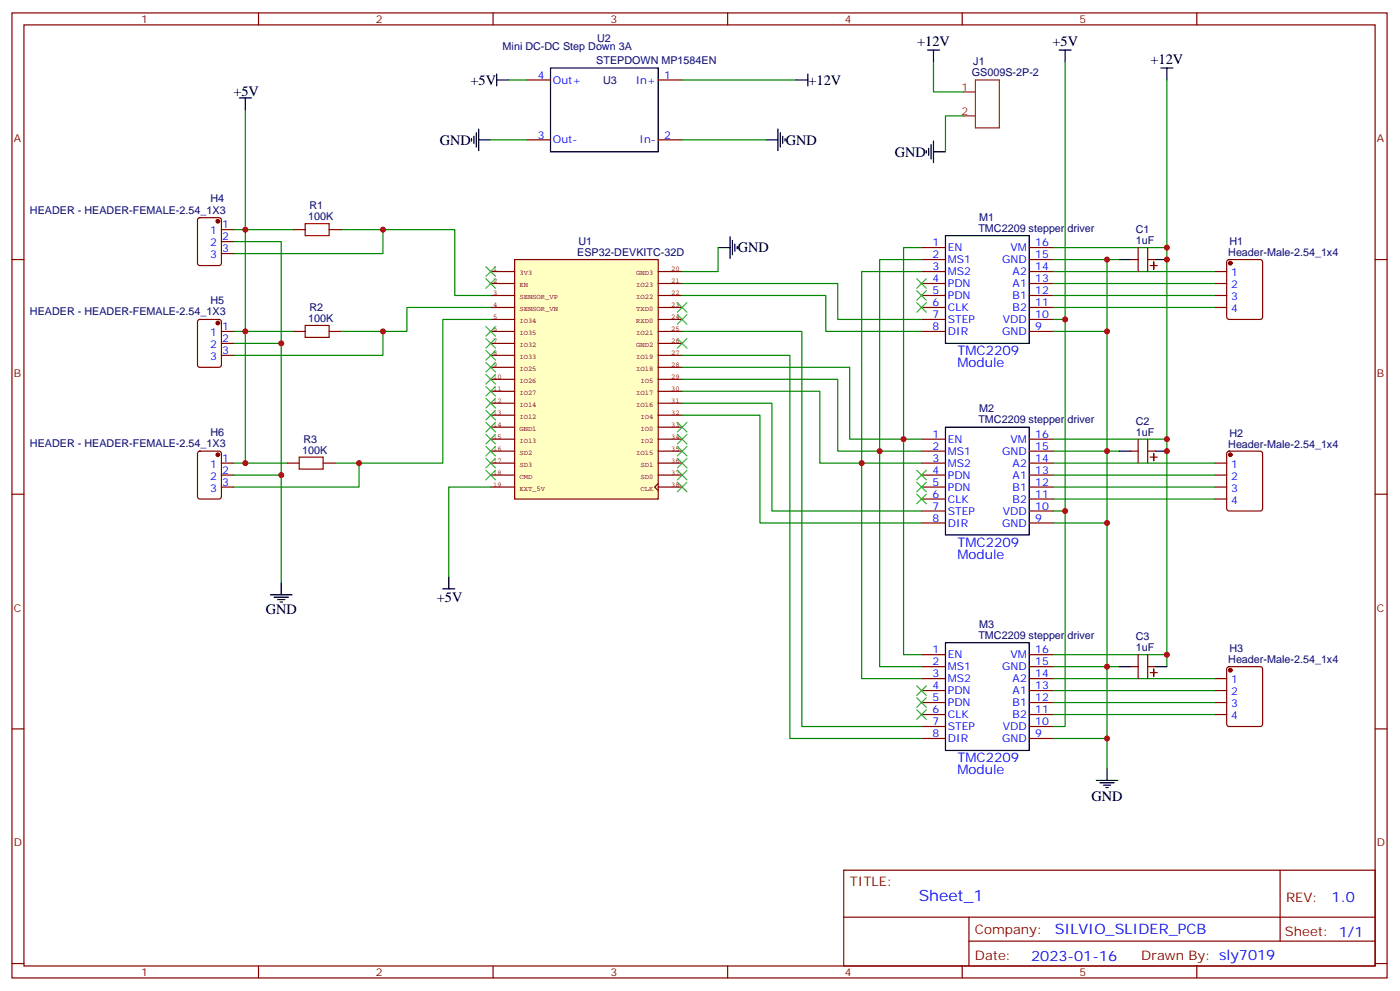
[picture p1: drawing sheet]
<svg xmlns="http://www.w3.org/2000/svg" width="413mm" height="292mm" viewBox="0 0 413 292" stroke-linecap="round" stroke-linejoin="round" font-family="sans-serif">
<g fill="none" stroke="#870000" stroke-width=".35">
<path d="M3.5 3.8h405.4v284.3h-405.4zM7.1 7.3h398.2v277.3h-398.2zM76.2 3.8v3.5M145.3 3.8v3.5M214.5 3.8v3.5M283.6 3.8v3.5M352.8 3.8v3.5M3.5 76.5h3.6M405.3 76.5h3.6M3.5 145.6h3.6M405.3 145.6h3.6M3.5 214.8h3.6"/>
<path d="M405.3 214.8h3.6M248.7 256.4h156.6v28.2h-156.6zM377.3 256.4v20.9M248.7 270.2h156.5M285.6 277.3h119.6M285.6 270.2v14.2M3.5 283.9h3.6M76.2 284.6v3.5M145.3 284.6v3.5M214.5 284.6v3.5M283.6 284.6v3.5M352.8 284.6v3.5"/>
<path d="M405.3 283.9h3.6"/>
</g>
<path d="M151.7 76.5h42.3v70.5h-42.3z" fill="#ffffc2" stroke="#850000" stroke-width=".35"/>
<g fill="none" stroke="#850000" stroke-width=".35">
<path d="M144.6 80h7.1M144.6 83.5h7.1M144.6 87.1h7.1M144.6 90.6h7.1M144.6 94.1h7.1M144.6 97.6h7.1M194 80h7.1M194 83.5h7.1M194 87.1h7.1M194 90.6h7.1M194 94.1h7.1M194 97.6h7.1"/>
<path d="M144.6 101.2h7.1M144.6 104.7h7.1M144.6 108.2h7.1M144.6 111.8h7.1M144.6 115.3h7.1M144.6 118.8h7.1M194 101.2h7.1M194 104.7h7.1M194 108.2h7.1M194 111.8h7.1M194 115.3h7.1M194 118.8h7.1"/>
<path d="M144.6 122.3h7.1M144.6 125.9h7.1M144.6 129.4h7.1M144.6 132.9h7.1M144.6 136.5h7.1M144.6 140h7.1M194 122.3h7.1M194 125.9h7.1M194 129.4h7.1M194 132.9h7.1M194 136.5h7.1M194 140h7.1"/>
<path d="M144.6 143.5h7.1M194 142.5l-1 1 1 1.1M194 143.5h7.1"/>
</g>
<g fill="none" stroke="#008700" stroke-width=".35">
<path d="M275.2 18.3v8.8h8.8M314 18.3v195.8h-3.6M72.3 32.4v104.1M149.9 23.6h5.3M201.1 23.6h33.5M284 34.1h-5.3v10.6M344 23.6v172.8M144.6 41.2h10.6M201.1 41.2h24.7M68.8 71.2h14.1v100.5M68.8 67.7h17.6M100.5 67.7h33.6v19.4h10.5"/>
<path d="M112.9 67.7v7h-44.1M211.7 73v7h-10.6M271.6 76.5h-12.3v119.9h12.3M271.6 73h-5.3v119.9h5.3M310.4 73h33.6M310.4 76.5h19.4M326.3 76.5v149.9M68.8 97.6h17.6M112.9 97.6v7.1h-44.1M144.6 90.6h-24.7v7h-19.4M144.6 94.1h-14.1v42.4h-31.7M201.1 87.1h42.3v10.5h28.2"/>
<path d="M201.1 83.5h45.8v10.6h24.7M201.1 97.6h35.3v116.5h35.2M271.6 80h-17.6v120h17.6M310.4 97.6h15.9M310.4 94.1h3.6M310.4 80h47.7M310.4 83.5h47.7M310.4 87.1h47.7M310.4 90.6h47.7M68.8 101.2h14.1M201.1 115.3h40.6v21.2h29.9M201.1 111.8h45.8v21.1h24.7"/>
<path d="M201.1 108.2h49.4v21.2h21.1M201.1 118.8h26.4v31.8h44.1M201.1 104.7h31.7v112.9h38.8M68.8 136.5h15.9M68.8 140h14.1M105.8 136.5v7h-37M201.1 122.3h22.9v31.8h47.6M310.4 136.5h47.7M310.4 140h47.7M310.4 129.4h33.6M310.4 132.9h19.4M144.6 143.5h-12.3v26.5"/>
<path d="M310.4 154.1h15.9M310.4 150.6h3.6M310.4 143.5h47.7M310.4 147h47.7M310.4 192.9h33.6M310.4 196.4h19.4M310.4 200h47.7M310.4 217.6h15.9M310.4 203.5h47.7M310.4 207h47.7M310.4 210.5h47.7"/>
</g>
<g fill="none" stroke="#000" stroke-width=".35">
<path d="M273.4 14.7h3.5M275.2 14.7v3.6M312.2 14.7h3.5M314 14.7v3.6M70.6 28.9h3.5M72.3 28.9v3.5M140.4 39.1v4.2M141.1 38v6.4M146.4 23.6h3.5M146.4 21.8v3.5M162.3 20h31.7v24.7h-31.7zM229.3 38v6.4"/>
<path d="M230 39.1v4.2M234.6 23.6h3.5M238.1 21.8v3.5M342.2 20h3.5M344 20v3.6M139 40.9v.7M139.7 40.1v2.2M141.1 41.2h3.5M225.8 41.2h3.5M230.7 40.1v2.2M231.4 40.9v.7M273 44.4v.7"/>
<path d="M273.8 43.7v2.1M274.5 42.6v4.2M275.2 44.7h3.5M275.2 41.6v6.3M211.7 73h3.5M215.2 69.8v6.3M215.9 70.8v4.3M216.6 71.9v2.1M217.3 72.6v.7M278.7 69.4h24.7v31.8h-24.7zM329.8 76.5h3.6M340.4 76.5h3.6"/>
<path d="M278.7 125.9h24.7v31.7h-24.7zM329.8 132.9h3.6M340.4 132.9h3.6M79.7 175.3h6.4M80.8 176h4.2M81.8 176.7h2.2M82.5 177.4h.8M82.9 171.7v3.6M130.5 173.5h3.6M132.3 170v3.5M278.7 189.4h24.7v31.7h-24.7zM329.8 196.4h3.6"/>
<path d="M340.4 196.4h3.6M323.1 229.9h6.4M324.2 230.6h4.2M325.3 231.4h2.1M326 232.1h.7M326.3 226.4v3.5"/>
</g>
<g fill="none" stroke="#870000" stroke-width=".35">
<path d="M155.2 23.6h7.1M194 23.6h7.1M155.2 41.2h7.1M194 41.2h7.1M58.4 64.3l.5-.2h5.7l.6 .5 .1 12.9-.5 .7h-5.9l-.6-.4-.1-13zM65.3 67.7h3.5M65.3 71.2h3.5M65.3 74.7h3.5M86.4 67.7h3.6M97 67.7h3.5M271.6 73h7.1M271.6 76.5h7.1"/>
<path d="M303.4 73h7M303.4 76.5h7M333.4 76.5h2.1M335.5 73v7M338.3 76.5h2.1M338.3 73v7M339 78.2h2.1M340.1 79.3v-2.1v2.1M361.8 76.7l.5-.2h9.2l.6 .4 .1 16.5-.5 .7h-9.4l-.6-.4-.1-16.5zM58.4 94.3l.5-.2h5.7l.6 .5 .1 12.9-.5 .7h-5.9l-.6-.4-.1-13zM65.3 97.6h3.5M86.4 97.6h3.6"/>
<path d="M97 97.6h3.5M271.6 80h7.1M271.6 83.5h7.1M271.6 87.1h7.1M271.6 90.6h7.1M271.6 94.1h7.1M271.6 97.6h7.1M303.4 80h7M303.4 83.5h7M303.4 87.1h7M303.4 90.6h7M303.4 94.1h7"/>
<path d="M303.4 97.6h7M358.1 80h3.5M358.1 83.5h3.5M358.1 87.1h3.5M358.1 90.6h3.5M65.3 101.2h3.5M65.3 104.7h3.5M58.4 133.1l.5-.2h5.7l.6 .5 .1 12.9-.5 .7h-5.9l-.6-.4-.1-13zM65.3 136.5h3.5M65.3 140h3.5M84.7 136.5h3.5M95.2 136.5h3.6"/>
<path d="M271.6 129.4h7.1M271.6 132.9h7.1M271.6 136.5h7.1M271.6 140h7.1M303.4 129.4h7M303.4 132.9h7M303.4 136.5h7M303.4 140h7M333.4 132.9h2.1M335.5 129.4v7.1M338.3 132.9h2.1M338.3 129.4v7.1"/>
<path d="M339 134.7h2.1M340.1 135.7v-2.1v2.1M358.1 136.5h3.5M358.1 140h3.5M361.8 133.1l.5-.2h9.2l.6 .5 .1 16.5-.5 .6-9.4 .1-.6-.5-.1-16.5zM65.3 143.5h3.5M271.6 143.5h7.1M271.6 147h7.1M271.6 150.6h7.1M271.6 154.1h7.1M303.4 143.5h7M303.4 147h7"/>
<path d="M303.4 150.6h7M303.4 154.1h7M358.1 143.5h3.5M358.1 147h3.5M271.6 192.9h7.1M271.6 196.4h7.1M271.6 200h7.1M303.4 192.9h7M303.4 196.4h7M303.4 200h7M333.4 196.4h2.1M335.5 192.9v7.1"/>
<path d="M338.3 196.4h2.1M338.3 192.9v7.1M339 198.2h2.1M340.1 199.2v-2.1v2.1M358.1 200h3.5M361.8 196.6l.5-.2h9.2l.6 .5 .1 16.5-.5 .6-9.4 .1-.6-.5-.1-16.5zM271.6 203.5h7.1M271.6 207h7.1M271.6 210.5h7.1M271.6 214.1h7.1M271.6 217.6h7.1M303.4 203.5h7"/>
<path d="M303.4 207h7M303.4 210.5h7M303.4 214.1h7M303.4 217.6h7M358.1 203.5h3.5M358.1 207h3.5M358.1 210.5h3.5"/>
</g>
<g fill="#870000" stroke="#870000" stroke-width=".35">
<circle cx="362.7" cy="77.5" r=".53"/>
<circle cx="362.7" cy="134" r=".53"/>
<circle cx="362.7" cy="197.5" r=".53"/>
<circle cx="64.2" cy="65.2" r=".53"/>
<circle cx="64.2" cy="95.2" r=".53"/>
<circle cx="64.2" cy="134" r=".53"/>
</g>
<path d="M284 27.1h3.5M284 34.1h3.5M287.5 23.6h7.1v14.1h-7.1z" fill="none" stroke="#8c2424" stroke-width=".35"/>
<g fill="none" stroke="#3c3" stroke-width=".35">
<path d="M143.2 78.6l2.8 2.8M146 78.6l-2.8 2.8M143.2 82.1l2.8 2.8M143.2 96.2l2.8 2.9M143.2 99.8l2.8 2.8M146 82.1l-2.8 2.8M146 96.2l-2.8 2.9M146 99.8l-2.8 2.8M199.7 89.2l2.8 2.8M199.7 92.7l2.8 2.8M199.7 99.8l2.8 2.8M202.5 89.2l-2.8 2.8"/>
<path d="M202.5 92.7l-2.8 2.8M202.5 99.8l-2.8 2.8M270.2 82.1l2.8 2.8M270.2 85.7l2.8 2.8M270.2 89.2l2.8 2.8M273 82.1l-2.8 2.8M273 85.7l-2.8 2.8M273 89.2l-2.8 2.8M143.2 103.3l2.8 2.8M143.2 106.8l2.8 2.8M143.2 110.3l2.8 2.9M143.2 113.9l2.8 2.8"/>
<path d="M143.2 117.4l2.8 2.8M146 103.3l-2.8 2.8M146 106.8l-2.8 2.8M146 110.3l-2.8 2.9M146 113.9l-2.8 2.8M146 117.4l-2.8 2.8M143.2 120.9l2.8 2.9M143.2 124.5l2.8 2.8M143.2 128l2.8 2.8M143.2 131.5l2.8 2.8M143.2 135l2.8 2.9M143.2 138.6l2.8 2.8"/>
<path d="M146 120.9l-2.8 2.9M146 124.5l-2.8 2.8M146 128l-2.8 2.8M146 131.5l-2.8 2.8M146 135l-2.8 2.9M146 138.6l-2.8 2.8M199.7 124.5l2.8 2.8M199.7 128l2.8 2.8M199.7 131.5l2.8 2.8M199.7 135l2.8 2.9M199.7 138.6l2.8 2.8M202.5 124.5l-2.8 2.8"/>
<path d="M202.5 128l-2.8 2.8M202.5 131.5l-2.8 2.8M202.5 135l-2.8 2.9M202.5 138.6l-2.8 2.8M270.2 138.6l2.8 2.8M273 138.6l-2.8 2.8M199.7 142.1l2.8 2.8M202.5 142.1l-2.8 2.8M270.2 142.1l2.8 2.8M270.2 145.6l2.8 2.8M273 142.1l-2.8 2.8M273 145.6l-2.8 2.8"/>
<path d="M270.2 202.1l2.8 2.8M270.2 205.6l2.8 2.8M270.2 209.1l2.8 2.8M273 202.1l-2.8 2.8M273 205.6l-2.8 2.8M273 209.1l-2.8 2.8"/>
</g>
<path d="M90 65.9h7v3.5h-7zM90 95.9h7v3.5h-7zM88.2 134.7h7v3.5h-7z" fill="none" stroke="#a10000" stroke-width=".35"/>
<g fill="#c00">
<circle cx="105.8" cy="136.5" r=".88"/>
<circle cx="112.9" cy="97.6" r=".88"/>
<circle cx="112.9" cy="67.7" r=".88"/>
<circle cx="82.9" cy="101.2" r=".88"/>
<circle cx="82.9" cy="140" r=".88"/>
<circle cx="72.3" cy="97.6" r=".88"/>
<circle cx="72.3" cy="136.5" r=".88"/>
<circle cx="72.3" cy="67.7" r=".88"/>
<circle cx="254" cy="136.5" r=".88"/>
<circle cx="259.3" cy="132.9" r=".88"/>
<circle cx="266.3" cy="129.4" r=".88"/>
<circle cx="344" cy="73" r=".88"/>
<circle cx="344" cy="129.4" r=".88"/>
<circle cx="344" cy="192.9" r=".88"/>
<circle cx="326.3" cy="196.4" r=".88"/>
<circle cx="326.3" cy="132.9" r=".88"/>
<circle cx="326.3" cy="76.5" r=".88"/>
<circle cx="326.3" cy="97.6" r=".88"/>
<circle cx="326.3" cy="154.1" r=".88"/>
<circle cx="326.3" cy="217.6" r=".88"/>
<circle cx="314" cy="94.1" r=".88"/>
<circle cx="314" cy="150.6" r=".88"/>
<circle cx="344" cy="76.5" r=".88"/>
<circle cx="344" cy="132.9" r=".88"/>
</g>
<text font-size="4.6" fill="#00f" x="270.8" y="265.4">Sheet_1</text>
<g font-size="4.2">
<text x="270.4" y="13.6">+12V</text>
<text x="310.2" y="13.5">+5V</text>
<text x="339.1" y="18.9">+12V</text>
<text x="68.8" y="28.2">+5V</text>
<text x="138.7" y="25">+5V</text>
<text x="238.3" y="25">+12V</text>
<text x="129.7" y="42.6">GND</text>
<text x="231.6" y="42.6">GND</text>
<text x="263.7" y="46.1">GND</text>
<text x="217.5" y="74.4">GND</text>
<text x="128.8" y="177.4">+5V</text>
<text x="78.3" y="180.9">GND</text>
<text x="321.8" y="236.1">GND</text>
</g>
<g font-size="4.2" fill="#00f">
<text x="392.5" y="265.7">1.0</text>
<text x="310.9" y="275.2">SILVIO_SLIDER_PCB</text>
<text x="304" y="283">2023-01-16</text>
</g>
<g font-size="3.9" fill="#00f">
<text x="282.2" y="104.7">TMC2209</text>
<text x="282.2" y="108.2">Module</text>
<text x="282.2" y="161.1">TMC2209</text>
<text x="282.2" y="164.7">Module</text>
<text x="282.2" y="224.6">TMC2209</text>
<text x="282.2" y="228.2">Module</text>
</g>
<g font-size="3.9" fill="#800">
<text x="250.5" y="261">TITLE:</text>
<text x="379.1" y="265.7">REV:</text>
<text x="287.4" y="275.2">Company:</text>
<text x="378.7" y="275.8">Sheet: 1/1</text>
<text x="287.4" y="282.9">Date:</text>
<text x="336.4" y="282.9">Drawn By: sly7019</text>
</g>
<g font-size="3.2" fill="#800">
<text x="41.6" y="6.8">1</text>
<text x="110.8" y="6.8">2</text>
<text x="179.9" y="6.8">3</text>
<text x="249.1" y="6.8">4</text>
<text x="318.2" y="6.8">5</text>
<text x="4.1" y="41.9">A</text>
<text x="405.9" y="41.9">A</text>
<text x="4.1" y="111.1">B</text>
<text x="405.9" y="111.1">B</text>
<text x="4.1" y="180.2">C</text>
<text x="405.9" y="180.2">C</text>
<text x="4.1" y="249.3">D</text>
<text x="405.9" y="249.3">D</text>
<text x="41.6" y="287.6">1</text>
<text x="110.8" y="287.6">2</text>
<text x="179.9" y="287.6">3</text>
<text x="249.1" y="287.6">4</text>
<text x="318.2" y="287.6">5</text>
</g>
<g font-size="3.2" fill="#000080">
<text x="148.2" y="14.7">Mini DC-DC Step Down 3A</text>
<text x="176" y="12.4">U2</text>
<text x="175.8" y="18.9">STEPDOWN MP1584EN</text>
<text x="286.5" y="22.4">GS009S-2P-2</text>
<text x="286.9" y="19.1">J1</text>
<text x="177.8" y="24.7">U3</text>
<text x="62.1" y="59.7">H4</text>
<text x="8.8" y="63">HEADER - HEADER-FEMALE-2.54_1X3</text>
<text x="90.8" y="64.8">100K</text>
<text x="91.2" y="61.7">R1</text>
<text x="288.6" y="65">M1</text>
<text x="288.4" y="68.3">TMC2209 stepper driver</text>
<text x="334.8" y="71.9">1uF</text>
<text x="334.8" y="68.7">C1</text>
<text x="170.1" y="75.4">ESP32-DEVKITC-32D</text>
<text x="170.5" y="72.2">U1</text>
<text x="362" y="75.4">Header-Male-2.54_1x4</text>
<text x="362.4" y="72.2">H1</text>
<text x="62.1" y="89.7">H5</text>
<text x="8.8" y="92.9">HEADER - HEADER-FEMALE-2.54_1X3</text>
<text x="90.8" y="94.8">100K</text>
<text x="91.2" y="91.7">R2</text>
<text x="288.4" y="124.7">TMC2209 stepper driver</text>
<text x="288.6" y="121.5">M2</text>
<text x="334.8" y="125.2">C2</text>
<text x="8.8" y="131.8">HEADER - HEADER-FEMALE-2.54_1X3</text>
<text x="62.1" y="128.5">H6</text>
<text x="89.4" y="130.5">R3</text>
<text x="334.8" y="128.3">1uF</text>
<text x="362" y="131.9">Header-Male-2.54_1x4</text>
<text x="362.4" y="128.7">H2</text>
<text x="89.1" y="133.6">100K</text>
<text x="288.6" y="185">M3</text>
<text x="288.4" y="188.2">TMC2209 stepper driver</text>
<text x="334.8" y="191.8">1uF</text>
<text x="334.8" y="188.7">C3</text>
<text x="362" y="195.4">Header-Male-2.54_1x4</text>
<text x="362.4" y="192.2">H3</text>
</g>
<g font-size="3.2" fill="#00f">
<text x="158.5" y="23.2">4</text>
<text x="195.8" y="23.2">1</text>
<text x="163" y="24.6">Out+</text>
<text x="187.4" y="24.6">In+</text>
<text x="158.5" y="40.9">3</text>
<text x="195.8" y="40.9">2</text>
<text x="163" y="42.3">Out-</text>
<text x="188.5" y="42.3">In-</text>
<text x="61.9" y="69.1">1</text>
<text x="65.4" y="67.3">1</text>
<text x="65.4" y="70.8">2</text>
<text x="61.9" y="72.6">2</text>
<text x="61.9" y="76.1">3</text>
<text x="65.4" y="74.4">3</text>
<text x="274.9" y="72.6">1</text>
<text x="274.9" y="76.1">2</text>
<text x="279.4" y="74">EN</text>
<text x="279.4" y="77.5">MS1</text>
<text x="295.4" y="77.5">GND</text>
<text x="297.8" y="74">VM</text>
<text x="305.2" y="76.1">15</text>
<text x="305.2" y="72.6">16</text>
<text x="274.9" y="79.7">3</text>
<text x="274.9" y="83.2">4</text>
<text x="279.4" y="81.1">MS2</text>
<text x="298.5" y="81.1">A2</text>
<text x="305.2" y="83.2">13</text>
<text x="305.2" y="79.7">14</text>
<text x="362.9" y="81.4">1</text>
<text x="274.9" y="86.7">5</text>
<text x="279.4" y="84.6">PDN</text>
<text x="279.4" y="88.1">PDN</text>
<text x="298.5" y="88.1">B1</text>
<text x="298.5" y="84.6">A1</text>
<text x="305.2" y="86.7">12</text>
<text x="362.9" y="84.9">2</text>
<text x="362.9" y="88.5">3</text>
<text x="274.9" y="90.2">6</text>
<text x="274.9" y="93.8">7</text>
<text x="279.4" y="91.7">CLK</text>
<text x="279.4" y="95.2">STEP</text>
<text x="295.6" y="95.2">VDD</text>
<text x="298.5" y="91.7">B2</text>
<text x="305.2" y="93.8">10</text>
<text x="305.2" y="90.2">11</text>
<text x="362.9" y="92">4</text>
<text x="61.9" y="99.1">1</text>
<text x="65.4" y="97.3">1</text>
<text x="65.4" y="100.8">2</text>
<text x="274.9" y="97.3">8</text>
<text x="279.4" y="98.7">DIR</text>
<text x="295.4" y="98.7">GND</text>
<text x="305.2" y="97.3">9</text>
<text x="61.9" y="102.6">2</text>
<text x="61.9" y="106.1">3</text>
<text x="65.4" y="104.4">3</text>
<text x="274.9" y="129">1</text>
<text x="279.4" y="130.5">EN</text>
<text x="297.8" y="130.5">VM</text>
<text x="305.2" y="129">16</text>
<text x="61.9" y="137.9">1</text>
<text x="65.4" y="136.1">1</text>
<text x="274.9" y="132.6">2</text>
<text x="274.9" y="136.1">3</text>
<text x="279.4" y="134">MS1</text>
<text x="279.4" y="137.5">MS2</text>
<text x="295.4" y="134">GND</text>
<text x="298.5" y="137.5">A2</text>
<text x="305.2" y="136.1">14</text>
<text x="305.2" y="132.6">15</text>
<text x="362.9" y="137.9">1</text>
<text x="61.9" y="141.4">2</text>
<text x="65.4" y="139.6">2</text>
<text x="65.4" y="143.2">3</text>
<text x="274.9" y="139.6">4</text>
<text x="274.9" y="143.2">5</text>
<text x="279.4" y="141">PDN</text>
<text x="298.5" y="141">A1</text>
<text x="305.2" y="143.2">12</text>
<text x="305.2" y="139.6">13</text>
<text x="362.9" y="141.4">2</text>
<text x="61.9" y="144.9">3</text>
<text x="274.9" y="146.7">6</text>
<text x="279.4" y="144.6">PDN</text>
<text x="279.4" y="148.1">CLK</text>
<text x="298.5" y="148.1">B2</text>
<text x="298.5" y="144.6">B1</text>
<text x="305.2" y="146.7">11</text>
<text x="362.9" y="144.9">3</text>
<text x="362.9" y="148.4">4</text>
<text x="274.9" y="150.2">7</text>
<text x="274.9" y="153.7">8</text>
<text x="279.4" y="151.6">STEP</text>
<text x="279.4" y="155.2">DIR</text>
<text x="295.4" y="155.2">GND</text>
<text x="295.6" y="151.6">VDD</text>
<text x="305.2" y="153.7">9</text>
<text x="305.2" y="150.2">10</text>
<text x="274.9" y="192.5">1</text>
<text x="274.9" y="196.1">2</text>
<text x="279.4" y="194">EN</text>
<text x="279.4" y="197.5">MS1</text>
<text x="295.4" y="197.5">GND</text>
<text x="297.8" y="194">VM</text>
<text x="305.2" y="196.1">15</text>
<text x="305.2" y="192.5">16</text>
<text x="274.9" y="199.6">3</text>
<text x="274.9" y="203.1">4</text>
<text x="279.4" y="201">MS2</text>
<text x="298.5" y="201">A2</text>
<text x="305.2" y="203.1">13</text>
<text x="305.2" y="199.6">14</text>
<text x="362.9" y="201.4">1</text>
<text x="274.9" y="206.7">5</text>
<text x="279.4" y="204.5">PDN</text>
<text x="279.4" y="208.1">PDN</text>
<text x="298.5" y="208.1">B1</text>
<text x="298.5" y="204.5">A1</text>
<text x="305.2" y="206.7">12</text>
<text x="362.9" y="204.9">2</text>
<text x="362.9" y="208.4">3</text>
<text x="274.9" y="210.2">6</text>
<text x="274.9" y="213.7">7</text>
<text x="279.4" y="211.6">CLK</text>
<text x="279.4" y="215.1">STEP</text>
<text x="295.6" y="215.1">VDD</text>
<text x="298.5" y="211.6">B2</text>
<text x="305.2" y="213.7">10</text>
<text x="305.2" y="210.2">11</text>
<text x="362.9" y="211.9">4</text>
<text x="274.9" y="217.2">8</text>
<text x="279.4" y="218.7">DIR</text>
<text x="295.4" y="218.7">GND</text>
<text x="305.2" y="217.2">9</text>
</g>
<g font-size="3.2" fill="#8d2323">
<text x="283.4" y="26.7">1</text>
<text x="283.4" y="33.8">2</text>
</g>
<g font-size="2.1" fill="#840000">
<text x="145.3" y="80">1</text>
<text x="145.3" y="83.5">2</text>
<text x="153.1" y="81.1">3V3</text>
<text x="187.5" y="81.1">GND3</text>
<text x="197.8" y="83.5">21</text>
<text x="197.8" y="80">20</text>
<text x="145.3" y="87">3</text>
<text x="153.1" y="84.6">EN</text>
<text x="153.1" y="88.1">SENSOR_VP</text>
<text x="187.5" y="88.1">IO22</text>
<text x="187.5" y="84.6">IO23</text>
<text x="197.8" y="87">22</text>
<text x="145.3" y="90.6">4</text>
<text x="145.3" y="94.1">5</text>
<text x="153.1" y="91.7">SENSOR_VN</text>
<text x="153.1" y="95.2">IO34</text>
<text x="187.5" y="95.2">RXD0</text>
<text x="187.5" y="91.7">TXD0</text>
<text x="197.8" y="94.1">24</text>
<text x="197.8" y="90.6">23</text>
<text x="145.3" y="97.6">6</text>
<text x="145.3" y="101.1">7</text>
<text x="153.1" y="98.7">IO35</text>
<text x="187.5" y="98.7">IO21</text>
<text x="197.8" y="101.1">26</text>
<text x="197.8" y="97.6">25</text>
<text x="145.3" y="104.7">8</text>
<text x="153.1" y="102.2">IO32</text>
<text x="153.1" y="105.8">IO33</text>
<text x="187.5" y="105.8">IO19</text>
<text x="187.5" y="102.2">GND2</text>
<text x="197.8" y="104.7">27</text>
<text x="145.3" y="108.2">9</text>
<text x="145.3" y="111.7">10</text>
<text x="153.1" y="109.3">IO25</text>
<text x="153.1" y="112.8">IO26</text>
<text x="187.5" y="109.3">IO18</text>
<text x="188.8" y="112.8">IO5</text>
<text x="197.8" y="111.7">29</text>
<text x="197.8" y="108.2">28</text>
<text x="145.3" y="115.3">11</text>
<text x="145.3" y="118.8">12</text>
<text x="153.1" y="116.3">IO27</text>
<text x="153.1" y="119.9">IO14</text>
<text x="187.5" y="119.9">IO16</text>
<text x="187.5" y="116.3">IO17</text>
<text x="197.8" y="118.8">31</text>
<text x="197.8" y="115.3">30</text>
<text x="145.3" y="122.3">13</text>
<text x="145.3" y="125.8">14</text>
<text x="153.1" y="123.4">IO12</text>
<text x="188.8" y="123.4">IO4</text>
<text x="197.8" y="125.8">33</text>
<text x="197.8" y="122.3">32</text>
<text x="145.3" y="129.4">15</text>
<text x="153.1" y="126.9">GND1</text>
<text x="153.1" y="130.5">IO13</text>
<text x="188.8" y="130.5">IO2</text>
<text x="188.8" y="126.9">IO0</text>
<text x="197.8" y="129.4">34</text>
<text x="145.3" y="132.9">16</text>
<text x="145.3" y="136.4">17</text>
<text x="153.1" y="134">SD2</text>
<text x="153.1" y="137.5">SD3</text>
<text x="187.5" y="134">IO15</text>
<text x="188.8" y="137.5">SD1</text>
<text x="197.8" y="136.4">36</text>
<text x="197.8" y="132.9">35</text>
<text x="145.3" y="139.9">18</text>
<text x="145.3" y="143.5">19</text>
<text x="153.1" y="141">CMD</text>
<text x="188.8" y="141">SD0</text>
<text x="197.8" y="143.5">38</text>
<text x="197.8" y="139.9">37</text>
<text x="153.1" y="144.6">EXT_5V</text>
<text x="188.8" y="144.6">CLK</text>
</g>
</svg>
